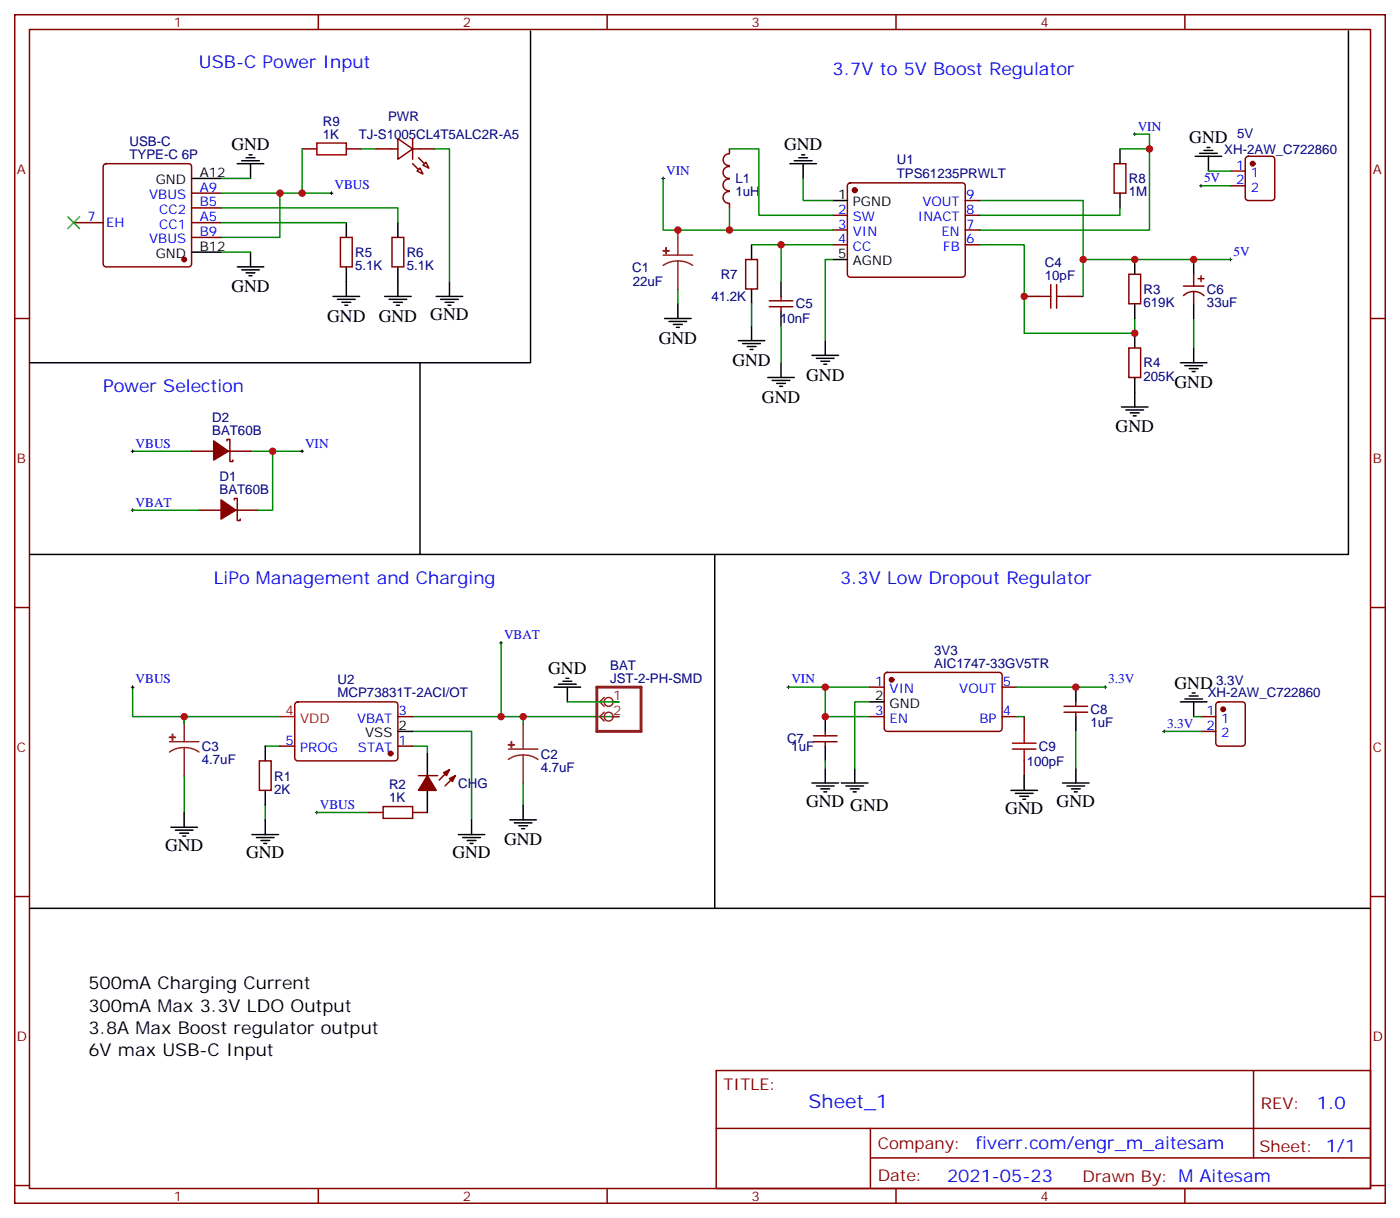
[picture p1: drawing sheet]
<svg xmlns="http://www.w3.org/2000/svg" width="335mm" height="291mm" viewBox="0 0 335 291" stroke-linecap="round" stroke-linejoin="round" font-family="sans-serif">
<g fill="none" stroke="#870000" stroke-width=".35">
<path d="M3.5 3.5h328.1v284.4h-328.1zM7.1 7.1h321v277.2h-321zM76.2 3.5v3.6M145.3 3.5v3.6M214.5 3.5v3.6M283.6 3.5v3.6M24.9 39.4l.5-.2h19.8a.71 .71 0 0 1 .7 .7v23.2a.76 .76 0 0 1-.7 .8h-19.8a.76 .76 0 0 1-.7-.8v-23.2zM72.3 35.6h3.5M82.9 35.6h3.5M90 35.6h5.2M95.2 33.2l3.6 2.4-3.6 2.5zM98.8 35.6h5.3"/>
<path d="M98.8 33.2v4.9M102 38.8l.7 1.4-1.5-.7zM174.6 39.9a1.41 1.41 0 0 0-1.5 1.4 1.41 1.41 0 0 0 1.5 1.4M174.6 36.8a1.41 1.41 0 0 0-1.5 1.4 1.41 1.41 0 0 0 1.5 1.4M174.6 35.6v1.1M266.7 39.2h2.8v7h-2.8zM298.3 37.6l.5-.2h5.6a.71 .71 0 0 1 .8 .7v9.2a.76 .76 0 0 1-.8 .7h-5.6a.76 .76 0 0 1-.7-.7v-9.2zM17.6 53.3h7.1M45.9 53.3h7M45.9 46.2h7M45.9 49.7h7M45.9 56.8h7"/>
<path d="M81.5 56.8h2.8v7.1h-2.8zM93.8 56.8h2.9v7.1h-2.9zM99.8 40.9l.7-.7 .7 1.4zM174.6 42.8a1.41 1.41 0 0 0-1.5 1.4 1.41 1.41 0 0 0 1.5 1.4M174.6 45.8a1.41 1.41 0 0 0-1.5 1.4 1.41 1.41 0 0 0 1.5 1.4M174.6 48.7v1M199.3 51.5h3.5M199.3 55h3.5M199.3 58.6h3.5M203.1 44l.5-.3h26.8a.71 .71 0 0 1 .7 .8v21.1a.76 .76 0 0 1-.7 .7h-26.8a.76 .76 0 0 1-.8-.7v-21.1zM231.1 51.5h3.5M231.1 55h3.5"/>
<path d="M231.1 58.6h3.5M231.1 48h3.5M294.6 40.9h3.5M294.6 44.5h3.5M3.5 76.2h3.6M178.5 62.1h2.8v7h-2.8zM184.1 73.4h5.7M184.1 72h5.7M187 70.9v1.1M187 73.4v1M245.2 70.9h3.5M255.8 70.9h3.5"/>
<path d="M270.2 65.6h2.8v7.1h-2.8zM283.3 68.4h4.9M283.3 70.7a3.5 3.5 0 0 1 4.9 0M285.8 65.6v2.8M285.8 69.9v2.8M286.8 66.7h1.4M287.5 66v1.4M328.1 76.2h3.5M270.2 83.3h2.8v7h-2.8zM45.9 108h5.3M54.3 105.5v-.4h.7v5.3h.7v-.3M54.7 108h5.3"/>
<path d="M56.1 119.6v-.4h.7v5.3h.7v-.3M47.6 122.1h5.3M56.4 122.1h5.3M3.5 145.3h3.6M328.1 145.3h3.5M67 178.5h3.6M70.8 168.1l.5-.2h23.2a.71 .71 0 0 1 .7 .7v12.7a.76 .76 0 0 1-.7 .7h-23.2a.76 .76 0 0 1-.7-.7v-12.7zM95.2 178.5h3.6M95.2 171.5h3.6M194.7 177.4h5.7M194.7 176h5.7M197.6 175v1"/>
<path d="M197.6 177.4v1.1M208.1 171.5h3.6M208.1 164.4h3.6M211.9 161.1l.5-.2h26.8a.71 .71 0 0 1 .7 .7v12.7a.76 .76 0 0 1-.7 .7h-26.8a.76 .76 0 0 1-.7-.7v-12.7zM239.9 171.5h3.5M239.9 164.4h3.5M245.2 171.5v3.5M254.7 170.4h5.6M254.7 169h5.6M257.5 167.9v1.1M257.5 170.4v1.1M287.5 171.5h3.5"/>
<path d="M287.5 175h3.5M291.3 168.1l.4-.2h5.7a.71 .71 0 0 1 .7 .7v9.2a.76 .76 0 0 1-.7 .7h-5.7a.76 .76 0 0 1-.7-.7v-9.2zM62.1 182h2.8v7.1h-2.8zM88.2 194.4h3.5M98.8 194.4h3.5M100.2 185.6h4.6M107.6 184.2l-2.5 2.4M109 185.6l-2.5 2.4M245.2 182v3.6M3.5 214.5h3.6M328.1 214.5h3.5M171.4 256.1h156.7v28.2h-156.7z"/>
<path d="M300.1 256.1v20.9M171.5 270h156.5M208.4 277h119.6M208.4 270v14.1M3.5 283.6h3.6M76.2 284.3v3.6M145.3 284.3v3.6M214.5 284.3v3.6M283.6 284.3v3.6M328.1 283.6h3.5"/>
</g>
<g fill="none" stroke="#000" stroke-width=".24">
<path d="M271.3 32.1h.7M271.6 31.8v.7M79 46.2h.7M79.4 45.9v.7M158.4 42.7h.7M158.7 42.3v.7M287.2 44.5h.7M287.5 44.1v.7M294.2 62.1h.7M294.6 61.7v.7M31.4 108h.7M31.7 107.6v.7"/>
<path d="M72 108h.7M72.3 107.6v.7M31.4 122.1h.7M31.7 121.7v.7M119.6 153.8h.7M119.9 153.5v.7M31.4 164.4h.7M31.7 164v.7M188.4 164.4h.7M188.7 164v.7M264.2 164.4h.7M264.6 164v.7"/>
<path d="M278.3 175h.7M278.7 174.6v.7M75.5 194.4h.7M75.8 194v.7"/>
</g>
<g fill="#870000" stroke="#870000" stroke-width=".35">
<path d="M51.2 105.5l3.5 2.5-3.5 2.1z"/>
<path d="M52.9 119.6l3.5 2.5-3.5 2.1z"/>
<path d="M102.3 185.6l2.1 3.5h-4.2z"/>
<path d="M106.2 184.9l1.4-.7-.7 1.4z"/>
<path d="M107.6 186.3l1.4-.7-.7 1.4z"/>
<path d="M100.2 37.7l1.4 1.5z"/>
<path d="M98.8 39.2l1.4 1.4z"/>
<circle cx="204.6" cy="45.5" r=".53"/>
<circle cx="44.1" cy="62.1" r=".53"/>
<circle cx="93.5" cy="180.3" r=".53"/>
<circle cx="213.4" cy="162.6" r=".53"/>
<circle cx="292.8" cy="169.7" r=".53"/>
<circle cx="299.9" cy="39.2" r=".53"/>
</g>
<g fill="none" stroke="#000" stroke-width=".35">
<path d="M127 7.4v79.4h-119.9M322.8 7.4v125.2h-151.7M56.8 39.2h6.3M57.9 38.5h4.2M58.9 37.7h2.1M59.6 37h.7M60 39.2v3.5M189.1 39.2h6.3M190.1 38.5h4.3M191.2 37.7h2.1M191.9 37h.7M192.3 39.2v3.5"/>
<path d="M268.1 35.6v3.6M286.1 37.4h6.4M287.2 36.7h4.2M288.2 36h2.1M288.9 35.3h.7M289.3 37.4v3.5M45.9 42.7h7M82.9 53.3v3.5M95.2 53.3v3.5M179.9 58.6v3.5M199.3 48h3.5M268.1 46.2v3.5"/>
<path d="M45.9 60.3h7M56.8 63.9h6.3M57.9 64.6h4.2M58.9 65.3h2.1M59.6 66h.7M60 60.3v3.6M79.7 70.9h6.4M80.8 71.6h4.2M81.8 72.3h2.2M82.5 73h.8M82.9 63.9v7M92.1 70.9h6.3"/>
<path d="M93.1 71.6h4.3M94.2 72.3h2.1M94.9 73h.7M95.2 63.9v7M104.4 70.9h6.4M105.5 71.6h4.2M106.5 72.3h2.2M107.2 73h.7M107.6 67.4v3.5M159.1 76.2h6.4M160.2 76.9h4.2M161.2 77.6h2.1"/>
<path d="M161.9 78.3h.7M162.3 72.7v3.5M179.9 69.1v3.6M179.9 78v3.5M187 67.4v3.5M187 74.4v3.6M199.3 62.1h3.5M271.6 62.1v3.5M271.6 72.7v3.5M271.6 79.7v3.6M285.8 62.1v3.5M285.8 72.7v3.5"/>
<path d="M100.5 86.8v45.8h-93.4M176.7 81.5h6.4M177.8 82.2h4.2M178.9 82.9h2.1M179.6 83.6h.7M183.8 90.3h6.3M184.9 91h4.2M185.9 91.7h2.1M186.6 92.4h.7M187 86.8v3.5M194.4 85h6.3M195.4 85.7h4.3"/>
<path d="M196.5 86.4h2.1M197.2 87.1h.7M197.6 81.5v3.5M268.5 97.4h6.3M269.5 98.1h4.3M270.6 98.8h2.1M271.3 99.5h.7M271.6 90.3v7.1M282.6 86.8h6.3M283.6 87.5h4.3M284.7 88.2h2.1M285.4 88.9h.7"/>
<path d="M285.8 83.3v3.5M100.5 132.6h70.6v84.7h-164M63.5 178.5v3.5M95.2 175h3.6M132.6 164.4h6.4M133.7 163.7h4.2M134.8 163h2.1M135.5 162.3h.7M135.8 164.4v3.5M197.6 171.5v3.5M197.6 178.5v3.5M208.1 167.9h3.6"/>
<path d="M257.5 164.4v3.5M257.5 171.5v3.5M282.6 167.9h6.3M283.6 167.2h4.3M284.7 166.5h2.1M285.4 165.8h.7M285.8 167.9v3.6M40.9 197.9h6.4M42 198.6h4.2M43 199.3h2.2M44.1 194.4v3.5M60.3 199.7h6.4"/>
<path d="M63.5 189.1v3.5M63.5 196.1v3.6M102.3 180.3v5.3M102.3 189.1v5.3M109.7 199.7h6.4M112.9 196.1v3.6M122.1 196.1h6.3M123.1 196.9h4.3M124.2 197.6h2.1M124.9 198.3h.7M125.2 192.6v3.5M194.4 187.3h6.3"/>
<path d="M195.4 188h4.3M196.5 188.7h2.1M197.2 189.4h.7M197.6 183.8v3.5M201.4 187.3h6.4M202.5 188h4.2M203.6 188.7h2.1M204.3 189.4h.7M204.6 183.8v3.5M242 189.1h6.4M243.1 189.8h4.2M244.1 190.5h2.1"/>
<path d="M244.8 191.2h.7M245.2 185.6v3.5M254.4 187.3h6.3M255.4 188h4.2M256.5 188.7h2.1M257.2 189.4h.7M257.5 183.8v3.5M43.7 200h.7M61.4 200.4h4.2M62.4 201.1h2.2M63.1 201.8h.8M110.8 200.4h4.2"/>
<path d="M111.8 201.1h2.1M112.5 201.8h.7M171.1 217.3h157"/>
</g>
<g fill="none" stroke="#008700" stroke-width=".35">
<path d="M72.3 35.6v10.6M86.4 35.6h3.6M104.1 35.6h3.5v31.8M174.6 35.6h7.1v15.9h17.6M268.1 35.6h7.1M271.6 32.1h3.6v22.9h-40.6M52.9 49.7h42.3v3.6M52.9 42.7h7.1M52.9 53.3h30M52.9 46.2h26.5M67 46.2v10.6h-14.1M158.7 42.7v12.3h40.6"/>
<path d="M174.6 49.7v5.3M179.9 58.6h19.4M187 58.6v8.8M192.3 42.7v5.3h7M234.6 48h24.7v22.9M234.6 58.6h10.6v21.1h26.4v-3.5M268.1 49.7v1.8h-33.5M287.5 44.5h7.1M289.3 40.9h5.3M52.9 60.3h7.1M162.3 69.1v3.6M179.9 72.7v5.3"/>
<path d="M187 78v8.8M199.3 62.1h-1.7v19.4M259.3 62.1h35.3M285.8 76.2v7.1M31.7 108h14.2M60 108h12.3M65.3 108v14.1h-3.6M31.7 122.1h15.9M119.9 153.8v17.7M31.7 164.4v7.1h12.4M63.5 178.5h3.5M67 171.5h-22.9v1.7"/>
<path d="M98.8 175h14.1v21.1M98.8 178.5h3.5v1.8M98.8 171.5h26.4v1.7M125.2 171.5h23M135.8 167.9h12.4M188.7 164.4h19.4M197.6 164.4v7.1h10.5M208.1 167.9h-3.5v15.9M243.4 171.5h1.8M243.4 164.4h21.2M257.5 175v8.8M278.7 175h8.8"/>
<path d="M285.8 171.5h1.7M44.1 185.6v8.8M63.5 192.6v3.5M75.8 194.4h12.4M125.2 187.3v5.3M197.6 182v1.8"/>
</g>
<path d="M75.8 34.2h7.1v2.8h-7.1zM248.7 70.9h2.8M251.5 68.1v5.6M252.9 68.1v5.6M252.9 70.9h2.9M242.4 179.2h5.6M242.4 177.8h5.6M245.2 175v2.8M245.2 179.2v2.8M91.7 193h7.1v2.8h-7.1z" fill="none" stroke="#a10000" stroke-width=".35"/>
<g fill="none" stroke="#8c2424" stroke-width=".35">
<path d="M162.3 55v6M158.7 61h7.1M162.3 62.4l1.8 .3 1.7 .8M162.3 62.4l-1.9 .3-1.7 .8M162.3 62.4v6.7M40.6 177.4h7M44.1 178.9l1.8 .2 1.7 .8M44.1 178.9l-1.9 .2-1.6 .8M44.1 171.5v5.9M44.1 178.9v6.7M121.7 179.2h7.1M125.2 173.2v6"/>
<path d="M144.6 166.9l-1 1 1 1.1M144.6 170.4l-1 1.1 1 1M146.8 167.9h1.4M146.8 171.5h1.4M125.2 180.6l1.9 .3 1.7 .8M125.2 180.6l-1.8 .3-1.7 .8M125.2 180.6v6.7"/>
<circle cx="145.7" cy="167.9" r="1.06"/>
<circle cx="145.7" cy="171.4" r="1.06"/>
</g>
<g fill="#8c2424" stroke="#8c2424" stroke-width=".35">
<path d="M158.7 60h1.5z"/>
<path d="M159.5 59.3v1.4z"/>
<path d="M40.6 176.4h1.4z"/>
<path d="M41.3 175.7v1.4z"/>
<path d="M121.7 178.2h1.4z"/>
<path d="M122.4 177.4v1.5z"/>
</g>
<path d="M16.2 51.9l2.8 2.8M19 51.9l-2.8 2.8" fill="none" stroke="#3c3" stroke-width=".35"/>
<path d="M67 171.5h3.6" fill="none" stroke="#f00" stroke-width=".35"/>
<path d="M142.9 164.4h10.6v10.6h-10.6z" fill="none" stroke="#8c2424" stroke-width=".71"/>
<g fill="#c00">
<circle cx="174.6" cy="55" r=".88"/>
<circle cx="187" cy="58.6" r=".88"/>
<circle cx="275.2" cy="35.6" r=".88"/>
<circle cx="259.3" cy="62.1" r=".88"/>
<circle cx="245.2" cy="70.9" r=".88"/>
<circle cx="271.6" cy="79.7" r=".88"/>
<circle cx="271.6" cy="62.1" r=".88"/>
<circle cx="285.8" cy="62.1" r=".88"/>
<circle cx="162.3" cy="55" r=".88"/>
<circle cx="67" cy="46.2" r=".88"/>
<circle cx="125.2" cy="171.4" r=".88"/>
<circle cx="44.1" cy="171.4" r=".88"/>
<circle cx="65.3" cy="107.9" r=".88"/>
<circle cx="119.9" cy="171.4" r=".88"/>
<circle cx="72.3" cy="46.2" r=".88"/>
<circle cx="257.5" cy="164.4" r=".88"/>
<circle cx="197.6" cy="171.4" r=".88"/>
<circle cx="197.6" cy="164.4" r=".88"/>
</g>
<text font-size="4.6" fill="#00f" x="193.5" y="265.1">Sheet_1</text>
<g font-size="4.2" fill="#00f">
<text x="47.6" y="16.2">USB-C Power Input</text>
<text x="199.3" y="18">3.7V to 5V Boost Regulator</text>
<text x="24.7" y="93.8">Power Selection</text>
<text x="51.2" y="139.7">LiPo Management and Charging</text>
<text x="201.1" y="139.7">3.3V Low Dropout Regulator</text>
<text x="315.2" y="265.4">1.0</text>
<text x="233.6" y="274.9">fiverr.com/engr_m_aitesam</text>
<text x="226.7" y="282.7">2021-05-23</text>
</g>
<g font-size="4.2">
<text x="55.4" y="35.9">GND</text>
<text x="187.7" y="35.9">GND</text>
<text x="284.7" y="34.1">GND</text>
<text x="55.4" y="69.9">GND</text>
<text x="78.3" y="76.9">GND</text>
<text x="90.7" y="76.9">GND</text>
<text x="103" y="76.6">GND</text>
<text x="157.7" y="82.3">GND</text>
<text x="175.3" y="87.5">GND</text>
<text x="193" y="91.1">GND</text>
<text x="281.2" y="92.8">GND</text>
<text x="182.4" y="96.4">GND</text>
<text x="267.1" y="103.4">GND</text>
<text x="131.2" y="161.2">GND</text>
<text x="281.2" y="164.7">GND</text>
<text x="193" y="193">GND GND</text>
<text x="240.6" y="194.7">GND</text>
<text x="252.9" y="193">GND</text>
<text x="39.5" y="203.6">GND</text>
<text x="120.7" y="202.2">GND</text>
<text x="58.9" y="205.3">GND</text>
<text x="108.3" y="205.3">GND</text>
<text x="21.2" y="236.7">500mA Charging Current</text>
<text x="21.2" y="242">300mA Max 3.3V LDO Output</text>
<text x="21.2" y="247.3">3.8A Max Boost regulator output</text>
<text x="21.2" y="252.6">6V max USB-C Input</text>
</g>
<g font-size="3.9" fill="#800">
<text x="173.2" y="260.7">TITLE:</text>
<text x="301.8" y="265.4">REV:</text>
<text x="210.1" y="274.9">Company:</text>
<text x="301.5" y="275.5">Sheet: 1/1</text>
<text x="210.1" y="282.6">Date:</text>
<text x="259.2" y="282.7">Drawn By: M Aitesam</text>
</g>
<g font-size="3.2" fill="#800">
<text x="41.6" y="6.5">1</text>
<text x="110.8" y="6.5">2</text>
<text x="179.9" y="6.5">3</text>
<text x="249.1" y="6.5">4</text>
<text x="4.1" y="41.6">A</text>
<text x="328.6" y="41.6">A</text>
<text x="4.1" y="110.8">B</text>
<text x="328.6" y="110.8">B</text>
<text x="4.1" y="179.9">C</text>
<text x="328.6" y="179.9">C</text>
<text x="4.1" y="249.1">D</text>
<text x="328.6" y="249.1">D</text>
<text x="41.6" y="287.3">1</text>
<text x="110.8" y="287.3">2</text>
<text x="179.9" y="287.3">3</text>
<text x="249.1" y="287.3">4</text>
</g>
<g font-size="3.2" fill="#000080">
<text x="92.9" y="29">PWR</text>
<text x="31" y="35">USB-C</text>
<text x="77.3" y="33.2">1K</text>
<text x="77.3" y="30">R9</text>
<text x="85.9" y="33.3">TJ-S1005CL4T5ALC2R-A5</text>
<text x="296.2" y="33">5V</text>
<text x="31" y="38.1">TYPE-C 6P</text>
<text x="214.7" y="39.4">U1</text>
<text x="293.1" y="36.8">XH-2AW_C722860</text>
<text x="176" y="47">1uH</text>
<text x="176" y="43.8">L1</text>
<text x="214.7" y="42.7">TPS61235PRWLT</text>
<text x="270.2" y="47">1M</text>
<text x="270.2" y="43.8">R8</text>
<text x="85" y="64.6">5.1K</text>
<text x="85" y="61.5">R5</text>
<text x="97.4" y="64.6">5.1K</text>
<text x="97.4" y="61.5">R6</text>
<text x="151.4" y="65">C1</text>
<text x="250.1" y="63.9">C4</text>
<text x="151.5" y="68.5">22uF</text>
<text x="172.5" y="66.7">R7</text>
<text x="250.1" y="67">10pF</text>
<text x="273.8" y="70.3">R3</text>
<text x="288.9" y="70.3">C6</text>
<text x="170.3" y="72">41.2K</text>
<text x="186.7" y="77.3">10nF</text>
<text x="190.5" y="73.8">C5</text>
<text x="273.8" y="73.4">619K</text>
<text x="288.9" y="73.4">33uF</text>
<text x="273.8" y="87.9">R4</text>
<text x="273.8" y="91.1">205K</text>
<text x="50.8" y="100.9">D2</text>
<text x="50.8" y="104.1">BAT60B</text>
<text x="52.6" y="118.2">BAT60B</text>
<text x="52.6" y="115">D1</text>
<text x="146.1" y="160.2">BAT</text>
<text x="223.7" y="159.8">AIC1747-33GV5TR</text>
<text x="223.7" y="156.7">3V3</text>
<text x="80.8" y="166.9">MCP73831T-2ACI/OT</text>
<text x="80.8" y="163.7">U2</text>
<text x="146.1" y="163.3">JST-2-PH-SMD</text>
<text x="289.1" y="166.7">XH-2AW_C722860</text>
<text x="291.1" y="163.8">3.3V</text>
<text x="261.1" y="174">1uF</text>
<text x="261.1" y="170.8">C8</text>
<text x="48.3" y="179.8">C3</text>
<text x="188.4" y="177.9">C7</text>
<text x="189.4" y="179.6">1uF</text>
<text x="248.7" y="179.6">C9</text>
<text x="48.3" y="182.9">4.7uF</text>
<text x="129.5" y="184.6">4.7uF</text>
<text x="129.5" y="181.5">C2</text>
<text x="245.8" y="183.1">100pF</text>
<text x="65.6" y="189.9">2K</text>
<text x="65.6" y="186.7">R1</text>
<text x="93.1" y="191.9">1K</text>
<text x="93.1" y="188.8">R2</text>
<text x="109.7" y="188.5">CHG</text>
</g>
<g font-size="3.2" fill="#00f">
<text x="272.3" y="31.2">VIN</text>
<text x="159.5" y="41.8">VIN</text>
<text x="295.9" y="40.6">1</text>
<text x="35.7" y="47.6">VBUS</text>
<text x="47.8" y="45.9">A9</text>
<text x="80.1" y="45.3">VBUS</text>
<text x="231.2" y="47.6">9</text>
<text x="288.2" y="43.6">5V</text>
<text x="295.9" y="44.1">2</text>
<text x="299.4" y="42.3">1</text>
<text x="299.4" y="45.9">2</text>
<text x="20.9" y="52.9">7</text>
<text x="38.1" y="51.2">CC2</text>
<text x="47.8" y="52.9">A5</text>
<text x="47.8" y="49.4">B5</text>
<text x="200.7" y="51.2">2</text>
<text x="204.2" y="52.9">SW</text>
<text x="219.7" y="52.9">INACT</text>
<text x="220.8" y="49.4">VOUT</text>
<text x="231.2" y="51.2">8</text>
<text x="25.4" y="54.3">EH</text>
<text x="35.7" y="58.2">VBUS</text>
<text x="38.1" y="54.7">CC1</text>
<text x="47.8" y="56.4">B9</text>
<text x="200.7" y="54.7">3</text>
<text x="200.7" y="58.2">4</text>
<text x="204.2" y="56.4">VIN</text>
<text x="204.2" y="60">CC</text>
<text x="225.4" y="56.4">EN</text>
<text x="225.8" y="60">FB</text>
<text x="231.2" y="58.2">6</text>
<text x="231.2" y="54.7">7</text>
<text x="295.3" y="61.2">5V</text>
<text x="32.5" y="107.1">VBUS</text>
<text x="73" y="107.1">VIN</text>
<text x="32.5" y="121.2">VBAT</text>
<text x="120.6" y="152.9">VBAT</text>
<text x="32.5" y="163.5">VBUS</text>
<text x="189.4" y="163.5">VIN</text>
<text x="209.5" y="164">1</text>
<text x="213" y="165.8">VIN</text>
<text x="229.6" y="165.8">VOUT</text>
<text x="240.1" y="164">5</text>
<text x="265.3" y="163.5">3.3V</text>
<text x="85.5" y="172.9">VBAT</text>
<text x="95.4" y="171.1">3</text>
<text x="209.5" y="171.1">3</text>
<text x="213" y="172.9">EN</text>
<text x="234.5" y="172.9">BP</text>
<text x="240.1" y="171.1">4</text>
<text x="288.8" y="171.1">1</text>
<text x="292.3" y="172.9">1</text>
<text x="68.4" y="178.2">5</text>
<text x="71.9" y="179.9">PROG</text>
<text x="85.7" y="179.9">STAT</text>
<text x="95.4" y="178.2">1</text>
<text x="279.4" y="174.1">3.3V</text>
<text x="288.8" y="174.6">2</text>
<text x="292.3" y="176.4">2</text>
<text x="76.6" y="193.5">VBUS</text>
</g>
<g font-size="3.2">
<text x="37.3" y="44.1">GND</text>
<text x="47.8" y="42.3">A12</text>
<text x="200.7" y="47.6">1</text>
<text x="204.2" y="49.4">PGND</text>
<text x="47.8" y="60">B12</text>
<text x="37.3" y="61.7">GND</text>
<text x="200.7" y="61.7">5</text>
<text x="204.2" y="63.5">AGND</text>
<text x="209.5" y="167.6">2</text>
<text x="213" y="169.3">GND</text>
<text x="87.4" y="176.4">VSS</text>
<text x="95.4" y="174.6">2</text>
</g>
<g font-size="3.2" fill="#8d2323">
<text x="146.8" y="167.6">1</text>
<text x="146.8" y="171.1">2</text>
</g>
<g font-size="3.2" fill="#f00">
<text x="68.4" y="171.1">4</text>
<text x="71.9" y="172.9">VDD</text>
</g>
</svg>
